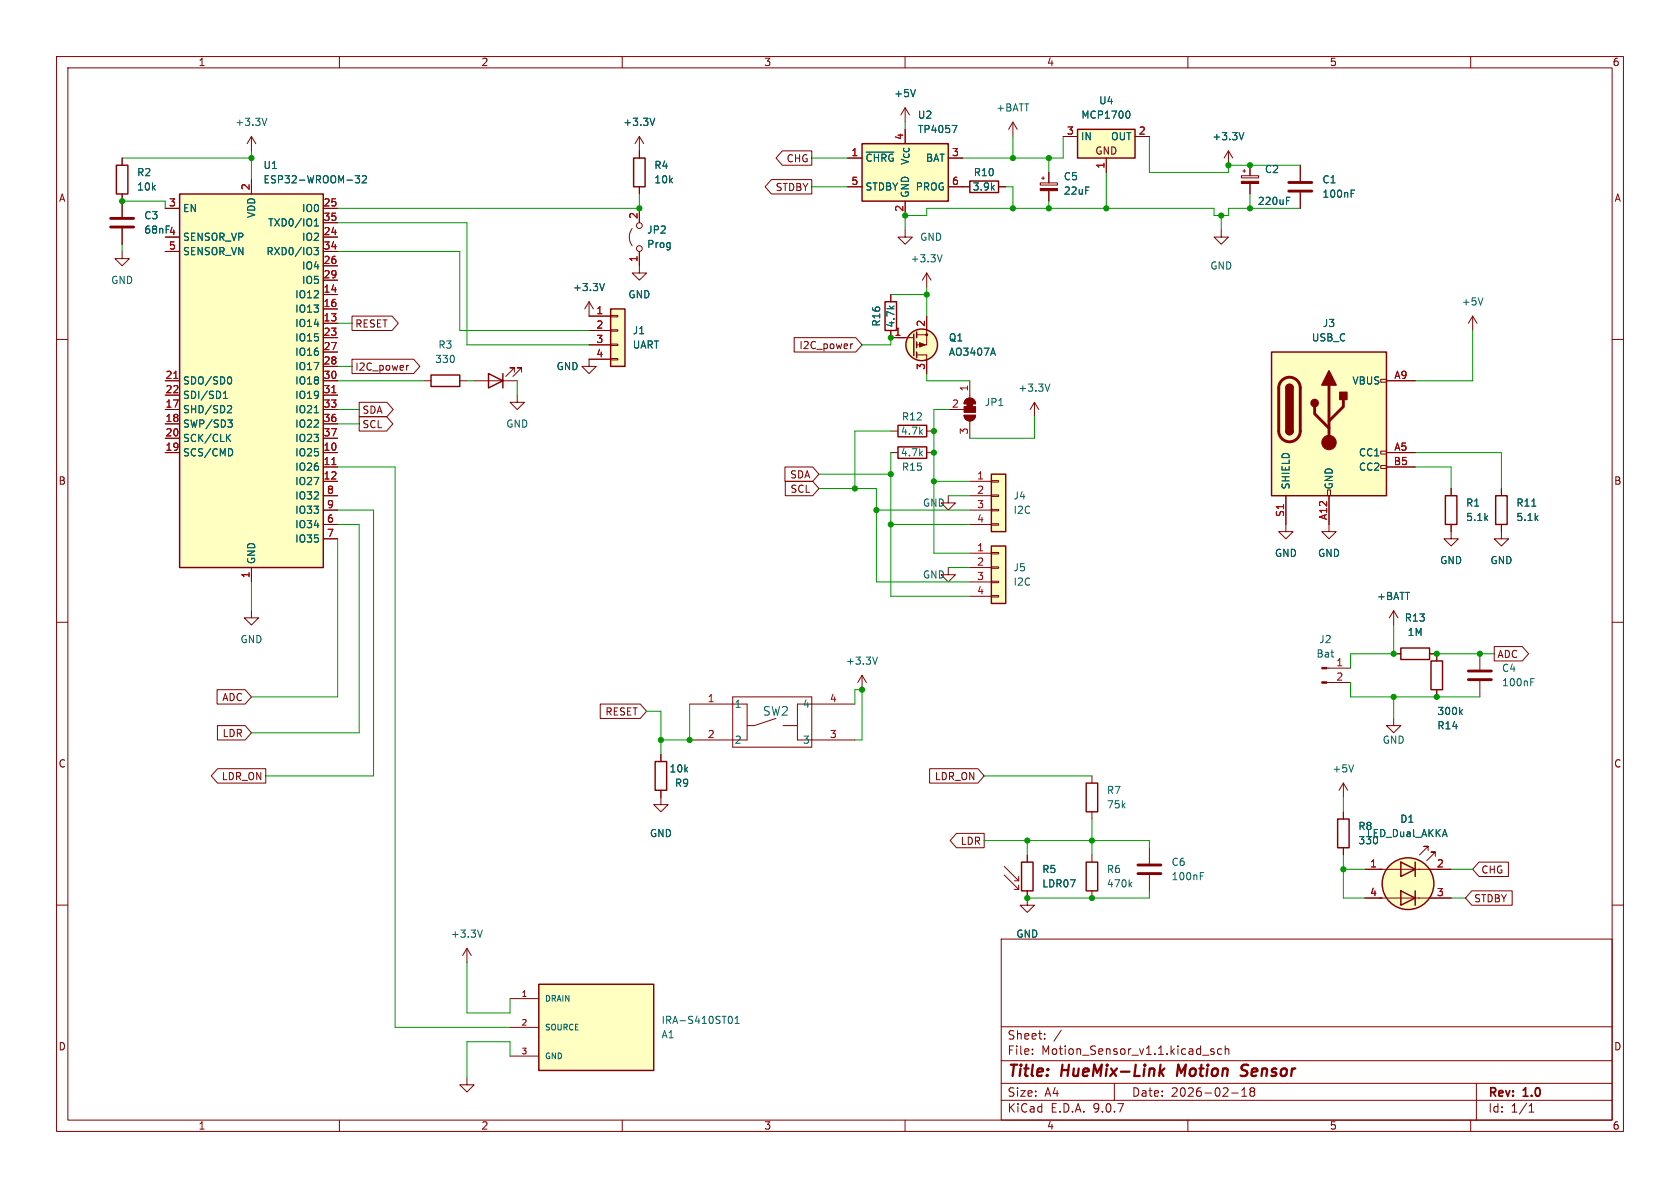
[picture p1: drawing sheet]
<svg xmlns="http://www.w3.org/2000/svg" width="297mm" height="210mm" viewBox="0 0 297 210" stroke-linecap="round" stroke-linejoin="round" font-family="sans-serif">
<g fill="none" stroke="#840000" stroke-width=".18">
<path d="M10 10h277v190h-277zM12 12h273v186h-273zM60 10v2M110 10v2M160 10v2M210 10v2M260 10v2M104.1 53.3l-.7 1.3M104.1 53.3l.8 1.3M104.1 53.3v2.6M113 47v1.3h1.3l-1.3 1.2-1.2-1.2h1.2M10 60h2"/>
<path d="M285 60h2M10 110h2M285 110h2M10 160h2M177 166h108v32h-108zM285 160h2M60 198v2M110 198v2M160 198v2M177 194.5h108M177 191.5h108M177 187.5h108"/>
<path d="M177 181.5h108M182.5 186.3v.1M182.5 185.5v.1M184.7 183.6v.1M184.7 182.8v.1M187.6 182.1l-1.3 2M197 191.5v3M210 198v2M212.6 186.5h1.1M214.6 185.5l-.4-.1-.2 .2 .1 .2 .5 .2v.3h-.6M216 185.5l-.5-.1-.3 .3v.4l.2 .2h.6M216.6 185.5l.2-.1 .4 .1v.9"/>
<path d="M216.6 184.9v1.5M217.7 193.2h1.2M219.5 193.8h.9M219.5 192.7l.5-.4v1.5M221.2 192.9l-.2 .3v.5l.2 .1 .5-.1 .1-.2-.1-.4-.2-.2M221.2 192.9l-.2-.2 .2-.4 .5 .1 .1 .2-.3 .3M221.2 192.9h.3M260 198v2M261 191.5v6.5M270.3 196.6h.9M270.3 195.5l.4-.4v1.5"/>
</g>
<path d="M205.2 189.4l.5 .8M205.8 188.9l-.8 .7M208.3 188.2l-.2 2M220.4 190a.85 .85 0 0 1-1.1 .1M220.4 188.2l-.7 .1a.46 .46 0 0 0-.2 .5 .46 .46 0 0 0 .3 .4l.6 .2" fill="none" stroke="#840000" stroke-width=".4"/>
<path d="M106.9 50.1l-.5 1.3" fill="none" stroke="#006464" stroke-width=".18"/>
<path d="M95.2 174h20.4v15.2h-20.4z" fill="#ffffc2"/>
<path d="M95.2 174h20.4v15.2h-20.4z" fill="none" stroke="#840000" stroke-width=".25"/>
<path d="M215.9 40.6v1.3h1.3l-1.3 1.3-1.3-1.3h1.3M90.2 176.5h5M90.2 181.6h5M90.2 186.7h5" fill="none" stroke="#840000" stroke-width=".18"/>
<path d="M128.9 179.7l.1-.1a.68 .68 0 0 1 .5 .7 .68 .68 0 0 1-.5 .6h-.1M130 180.9h.7M130 180l.3-.4v1.3" fill="none" stroke="#006464" stroke-width=".18"/>
<path d="M175.3 96.5h2.5v10.2h-2.5z" fill="#ffffc2"/>
<path d="M175.3 96.5h2.5v10.2h-2.5z" fill="none" stroke="#840000" stroke-width=".25"/>
<path d="M260.3 55.9l-.7 1.3M260.3 55.9l.8 1.3M260.3 55.9v2.5M171.4 97.8h3.9M175.3 97.7h1.2v.2h-1.2zM227.3 92.7v1.3h1.3l-1.3 1.3-1.2-1.3h1.2M171.4 100.3h3.9M171.4 102.9h3.9M171.4 105.4h3.9M175.3 100.2h1.2v.3h-1.2zM175.3 102.7h1.2v.3h-1.2zM175.3 105.3h1.2v.2h-1.2z" fill="none" stroke="#840000" stroke-width=".18"/>
<path d="M262.2 52.6l-.5 1.3" fill="none" stroke="#006464" stroke-width=".18"/>
<path d="M224.8 62.2h20.3v25.4h-20.3z" fill="#ffffc2"/>
<g fill="none" stroke="#840000" stroke-width=".18">
<path d="M219.5 31.1h3v.3h-3zM219.7 30.2h.5M220 30v.5M221 29.2v1.9M221 32.4v1.9M229.9 29.2v2.8M229.9 34v2.8M244.1 67.1h1v.5h-1zM244.1 79.8h1v.5h-1zM245.1 67.3h5.1M227.3 87.6v5.1M234.7 86.6h.5v1h-.5z"/>
<path d="M234.9 87.6v6.4h1.3l-1.3 1.3-1.2-1.3h1.2M244.1 82.3h1v.5h-1zM245.1 80h5.1M245.1 82.6h5.1M256.5 92.7v2.6h1.3l-1.3 1.2-1.2-1.2h1.2M256.5 86.4v1.2M265.4 92.7v2.6h1.3l-1.3 1.2-1.2-1.2h1.2M265.4 86.4v1.2"/>
</g>
<path d="M224.8 62.2h20.3v25.4h-20.3zM227.3 68.6a.64 .64 0 0 1 .7-.7 .64 .64 0 0 1 .6 .7M227.3 76.2a.64 .64 0 0 0 .7 .6 .64 .64 0 0 0 .6-.6M255.5 87.6h2.1v5.1h-2.1zM264.4 87.6h2v5.1h-2z" fill="none" stroke="#840000" stroke-width=".25"/>
<path d="M227.8 32.3h4.1M227.8 33.8h4.1M226.6 67.2a1.9 1.9 0 0 1 2.1-.4 1.9 1.9 0 0 1 1.2 1.8v7.6a1.91 1.91 0 0 1-1.9 1.9 1.91 1.91 0 0 1-1.9-1.9v-7.8l.1-.6zM232.4 71.9v1.3l2.5 2.5M234.9 68.1v10.1M237.5 70.6v1.3l-2.6 2.5" fill="none" stroke="#840000" stroke-width=".51"/>
<g fill="#840000" stroke="#840000" stroke-width=".25">
<path d="M227.3 68.6h1.3v7.6h-1.3z"/>
<path d="M227.5 68.1a.64 .64 0 0 1 .7-.1 .64 .64 0 0 1 .4 .6h-1.3z"/>
<path d="M227.3 76.2h1.3a.64 .64 0 0 1-.6 .6 .64 .64 0 0 1-.7-.6z"/>
<path d="M234.9 65.5l1.3 2.6h-2.5z"/>
<path d="M236.9 69.3h1.2v1.3h-1.2z"/>
<circle cx="232.4" cy="71.2" r=".63"/>
</g>
<g fill="#840000" stroke="#840000" stroke-width=".18">
<path d="M219.5 32.1h3v.3h-3z"/>
<circle cx="234.9" cy="78.2" r="1.27"/>
</g>
<path d="M227.4 35.5h.5M227.4 34.9h.6M238.9 34.2h.4M238.9 33.6h.6M270.8 89.5h.7" fill="none" stroke="#006464" stroke-width=".18"/>
<path d="M190.5 22.9h10.2v5h-10.2z" fill="#ffffc2"/>
<path d="M20.6 29.2h2v5.1h-2zM190.5 22.9h10.2v5h-10.2zM76.2 66.3h5.1v2h-5.1zM86.4 66l2.5 1.3-2.5 1.3zM88.9 66v2.6M158.7 75.2h5.1v2h-5.1zM158.7 79h5.1v2h-5.1z" fill="none" stroke="#840000" stroke-width=".25"/>
<g fill="none" stroke="#840000" stroke-width=".18">
<path d="M21.6 27.9v1.3M21.6 34.3v1.3M44.4 24.1l-.7 1.3M44.4 24.1l.8 1.3M44.4 24.1v2.6M183.9 32.3h3v.4h-3zM184.1 31.5h.6M184.4 31.2v.6M185.4 30.5v1.8M185.4 33.7v1.9M188 24.1h2.5M195.6 27.9v2.6"/>
<path d="M200.7 24.1h2.5M74.9 67.3h1.3M81.3 67.3h1.2M83.8 67.3h7.6M90.9 65.8v-.8h-.7h.7l-1.5 1.5M91.4 69.9v1.2h1.3l-1.3 1.3-1.2-1.3h1.2M92.2 65.8v-.8h-.8h.8l-1.5 1.5M104.1 63.5v1.3h1.3l-1.3 1.2-1.2-1.2h1.2M157.5 76.2h1.2M163.8 76.2h1.3M157.5 80h1.2M163.8 80h1.3"/>
</g>
<path d="M199.5 19.6a.79 .79 0 0 1 0 1.3M47.2 20.9l-.5 1.3" fill="none" stroke="#006464" stroke-width=".18"/>
<path d="M183.9 33.3h3v.4h-3z" fill="#840000" stroke="#840000" stroke-width=".18"/>
<path d="M31.7 34.3h25.4v66h-25.4z" fill="#ffffc2"/>
<g fill="none" stroke="#840000" stroke-width=".25">
<path d="M31.7 34.3h25.4v66h-25.4zM112 27.9h2v5.1h-2zM171.4 32h5.1v2h-5.1zM156.5 53.3h2v5.1h-2zM161.5 59.1v3.8M162.1 58.7v1M162.1 60.5v1M162.1 62.2v1M247.6 114.6h5.1v2h-5.1zM253 116.8h2v5.1h-2zM115.8 134.6h2.1v5.1h-2.1zM192 138.4h2.1v5.1h-2.1z"/>
<path d="M180.6 152.4h2v5.1h-2zM192 152.4h2.1v5.1h-2.1zM236.5 144.8h2v5.1h-2zM247.6 152.4l2.6 1.3-2.6 1.2zM247.6 157.5l2.6 1.3-2.6 1.2zM250.2 152.4v2.5M250.2 157.5v2.5"/>
<circle cx="162.9" cy="61" r="2.79"/>
<circle cx="248.9" cy="156.2" r="4.6"/>
</g>
<g fill="none" stroke="#840000" stroke-width=".18">
<path d="M160 19.1l-.7 1.2M160 19.1l.8 1.2M160 19.1v2.5M21.6 35.6v2.8M29.2 36.8h2.5M44.4 31.8v2.5M57.1 36.8h2.6M57.1 39.4h2.6M113 24.1v3.8M113 33v1.3M113 24.1l-.7 1.3M113 24.1l.8 1.3"/>
<path d="M170.2 33h1.2M176.5 33h1.3M179.1 21.6l-.8 1.3M179.1 21.6l.7 1.3M179.1 21.6v2.5M217.2 26.7l-.8 1.2M217.2 26.7l.7 1.2M217.2 26.7v2.5M21.6 44.5v1.2h1.3l-1.3 1.3-1.3-1.3h1.3M21.6 40.4v2.8M29.2 41.9h2.5M29.2 44.5h2.5"/>
<path d="M57.1 41.9h2.6M57.1 44.5h2.6M57.1 47h2.6M57.1 49.5h2.6M57.1 52.1h2.6M57.1 54.6h2.6M57.1 57.2h2.6M57.1 59.7h2.6M157.5 58.4v1.3h4M157.5 52.1v1.2M160 40.6v1.3h1.3l-1.3 1.3-1.3-1.3h1.3M162.1 59.2h1.7"/>
<path d="M163.8 55.9v5.1h-1.7M163.8 48.3l-.7 1.2M163.8 48.3l.8 1.2M163.8 48.3v2.5M29.2 67.3h2.5M29.2 69.9h2.5M29.2 72.4h2.5M29.2 74.9h2.5M29.2 77.5h2.5M57.1 67.3h2.6M57.1 69.9h2.6M57.1 72.4h2.6"/>
<path d="M57.1 74.9h2.6M57.1 77.5h2.6M57.1 62.2h2.6M57.1 64.8h2.6M162.1 62.7h1.7v3.3M29.2 80h2.5M57.1 80h2.6M57.1 82.6h2.6M57.1 85.1h2.6M57.1 87.6h2.6M57.1 90.2h2.6M57.1 92.7h2.6"/>
<path d="M57.1 95.3h2.6M167.6 87.6v1.3h1.3l-1.3 1.3-1.2-1.3h1.2M44.4 108v1.2h1.3l-1.3 1.3-1.2-1.3h1.2M44.4 100.3v2.6M152.4 119.4l-.8 1.3M152.4 119.4l.8 1.3M152.4 119.4v2.5M167.6 100.3v1.3h1.3l-1.3 1.3-1.2-1.3h1.2M234.5 118.1h4.3M246.4 108l-.8 1.2M246.4 108l.7 1.2M246.4 108v2.5"/>
<path d="M246.4 115.6h1.2M252.7 115.6h1.3v1.2M261.6 115.6v2.8M116.8 139.7v2.5h1.3l-1.3 1.3-1.2-1.3h1.2M116.8 133.4v1.2M121.9 124.5h10.2v6.3h-10.2M129.5 123.2h14v8.9h-14zM137.2 127l-3.9 1.3h-1.2M138.4 128.3h2.6M151.1 124.5h-10.1v6.3h10.1M193 137.2v1.2M234.5 120.7h4.3"/>
<path d="M237.5 138.4l-.8 1.3M237.5 138.4l.8 1.3M237.5 138.4v2.6M246.4 127v1.3h1.2l-1.2 1.2-1.3-1.2h1.3M254 121.9v1.3M261.6 120.4v2.8M177.5 153.2l2.6 2.5M177.5 154.7l2.6 2.5M179.3 155.7h.8M179.3 157.2h.8M180.1 154.9v.8M180.1 156.5v.7"/>
<path d="M181.6 157.5v2.5h1.3l-1.3 1.3-1.3-1.3h1.3M181.6 151.1v1.3M193 143.5v1.3M193 151.1v1.3M193 157.5v1.3M203.2 149.9v2.8M203.2 154.7v2.8M237.5 143.5v1.3M237.5 149.9v1.2M241.3 153.7h15.2M241.3 158.8h15.2M252.5 150.4v-.8h-.8h.8l-1.5 1.5"/>
<path d="M253.7 151.4v-.8h-.7h.7l-1.5 1.5M82.5 167.6l-.7 1.3M82.5 167.6l.8 1.3M82.5 167.6v2.6M82.5 190.5v1.3h1.3l-1.3 1.2-1.2-1.2h1.2"/>
</g>
<g fill="none" stroke="#006464" stroke-width=".18">
<path d="M161.8 15.8l-.4 1.3M55.6 39.9h.7M55.6 39l.3-.3v1.2M62.8 31.1h.8l-.4 .4 .3 .2v.5l-.2 .1-.5-.1M64.1 31.2l.4-.1 .3 .3-.8 .9h.8M115.8 20.9l-.5 1.3M219.9 23.4l-.4 1.3M55.5 43.8h.8l-.4 .4 .3 .2v.5l-.1 .1h-.5M166.6 45l-.5 1.3M39.5 70.4h.7M39.5 69.5l.4-.3v1.2M40.2 77.3l.6 .7"/>
<path d="M40.3 74.2h.8l-.5 .5 .4 .1 .1 .5-.3 .2h-.3M40.4 71.7l.4 .1 .1 .3-.7 .9h.7M40.5 66.6a.68 .68 0 0 1 .5 .7 .68 .68 0 0 1-.5 .6M40.8 76.8l-.8 .7M40.9 79.4l.2 .5-.2 .6M55.6 73h.7M175.6 61.5l.4 1.3M155.1 116.1l-.4 1.3M270.6 120h.6M239.3 135.2l-.4 1.3M258.2 125.8l.3 .5M258.5 125.5l-.5 .4"/>
<path d="M270.6 120.6h.4M199.7 156.3l.4 .5M200.1 155.9l-.5 .5M212.2 154.9h.4M212.2 154.2h.6M85.3 164.4l-.5 1.3"/>
</g>
<path d="M30.7 66.9h.7M58.7 69.4h.7M58.7 82.1h.7" fill="none" stroke="#a90000" stroke-width=".18"/>
<path d="M19.6 38.6h4M19.6 40.1h4M259.6 118.6h4.1M259.6 120.1h4.1M201.2 152.9h4M201.2 154.4h4" fill="none" stroke="#840000" stroke-width=".51"/>
<g fill="#ffffc2" stroke="#ffffc2" stroke-width=".18">
<circle cx="248.9" cy="156.2" r="4.6"/>
<circle cx="162.9" cy="61" r="2.79"/>
</g>
<g fill="#840000" stroke="#840000" stroke-width=".18">
<path d="M233.7 118h.8v.2h-.8z"/>
<path d="M233.7 120.5h.8v.3h-.8z"/>
<path d="M162.6 60.6l1 .4-1 .3z"/>
<circle cx="163.8" cy="59.2" r=".18"/>
</g>
<path d="M152.4 25.4h15.2v10.2h-15.2z" fill="#ffffc2"/>
<path d="M152.4 25.4h15.2v10.2h-15.2z" fill="none" stroke="#840000" stroke-width=".25"/>
<path d="M149.9 27.9h2.5M149.9 33h2.5M160 35.6v2.5M167.6 27.9h2.6M167.6 33h2.6" fill="none" stroke="#840000" stroke-width=".18"/>
<path d="M153.1 26.9h4.9M168.3 22.2h.9l-.6 1.2" fill="none" stroke="#006464" stroke-width=".18"/>
<path d="M107.9 54.6h2.6v10.2h-2.6z" fill="#ffffc2"/>
<path d="M107.9 54.6h2.6v10.2h-2.6z" fill="none" stroke="#840000" stroke-width=".25"/>
<g fill="none" stroke="#840000" stroke-width=".18">
<path d="M113 36.8v2.6M104.1 55.9h3.8M104.1 58.4h3.8M107.9 55.8h1.3v.2h-1.3zM107.9 58.3h1.3v.2h-1.3zM111.8 40.4a2.54 2.54 0 0 0 0 3M113 44.5v2.5M104.1 61h3.8M104.1 63.5h3.8M107.9 60.8h1.3v.3h-1.3zM107.9 63.4h1.3v.2h-1.3zM167.6 72.4h2.8"/>
<path d="M170.4 73.4h2.1a1.02 1.02 0 0 1-1.1 1 1.02 1.02 0 0 1-1-1zM170.7 70.7a1.02 1.02 0 0 1 1.1-.3 1.02 1.02 0 0 1 .7 1h-2.1zM171.4 67.3v3.1M171.4 74.4v3.1M182.9 71.1l-.8 1.3M182.9 71.1l.7 1.3M182.9 71.1v2.6"/>
<circle cx="113" cy="39.9" r=".51"/>
<circle cx="113" cy="43.9" r=".51"/>
</g>
<path d="M185.6 67.9l-.4 1.3" fill="none" stroke="#006464" stroke-width=".18"/>
<g fill="#840000" stroke="#840000" stroke-width=".18">
<path d="M170.9 71.4h1.1v.5h-1.1z"/>
<path d="M170.7 70.7a1.02 1.02 0 0 1 1.1-.3 1.02 1.02 0 0 1 .7 1h-2.1z"/>
<path d="M170.4 71.9h2.1v1h-2.1z"/>
<path d="M170.4 73.4h2.1a1.02 1.02 0 0 1-1.1 1 1.02 1.02 0 0 1-1-1z"/>
</g>
<path d="M175.3 83.8h2.5v10.2h-2.5z" fill="#ffffc2"/>
<path d="M175.3 83.8h2.5v10.2h-2.5z" fill="none" stroke="#840000" stroke-width=".25"/>
<g fill="none" stroke="#840000" stroke-width=".18">
<path d="M21.6 27.9v1.3M21.6 34.3v4.1M29.2 36.8h2.5M44.4 31.8v2.5M57.1 36.8h2.6M57.1 39.4h2.6M113 26.7v1.2M113 33v1.3M113 36.8v2.6M136.4 31.7h7.1v2.6h-7.1l-1.1-1.3zM138.3 26.7h5.2v2.5h-5.2l-1.1-1.3zM149.9 27.9h2.5"/>
<path d="M149.9 33h2.5M160 35.6v2.5M167.6 27.9h2.6M167.6 33h3.8M176.5 33h1.3M185.4 30.5v1.8M185.4 33.7v1.9M188 24.1h2.5M195.6 27.9v2.6M200.7 24.1h2.5M221 29.2v1.9M221 32.4v1.9"/>
<path d="M229.9 29.2v2.8M229.9 34v2.8M21.6 40.4v2.8M29.2 41.9h2.5M29.2 44.5h2.5M57.1 59.7h2.6M57.1 41.9h2.6M57.1 44.5h2.6M57.1 47h2.6M57.1 49.5h2.6M57.1 52.1h2.6M57.1 54.6h2.6"/>
<path d="M57.1 57.2h2.6M62.2 55.9h7.1l1.1 1.3-1.1 1.2h-7.1zM104.1 55.9h3.8M104.1 58.4h3.8M113 44.5v2.5M140.4 59.7h10.9l1.1 1.3-1.1 1.2h-10.9zM157.5 58.4v1.3h2.5M157.5 52.1v1.2M163.8 55.9v2.5M29.2 67.3h2.5M29.2 69.9h2.5M29.2 72.4h2.5"/>
<path d="M29.2 74.9h2.5M29.2 77.5h2.5M57.1 67.3h2.6M57.1 69.9h2.6M57.1 72.4h2.6M57.1 74.9h2.6M57.1 77.5h2.6M57.1 62.2h2.6M57.1 64.8h2.6M62.2 63.5h10.9l1.1 1.3-1.1 1.2h-10.9zM63.5 71.1h4.9l1.1 1.3-1.1 1.3h-4.9zM63.5 73.7h4.8l1.2 1.2-1.2 1.3h-4.8z"/>
<path d="M71.9 64.6v.8M72.2 64.6l-.3 .2M104.1 61h3.8M104.1 63.5h3.8M150.4 60.8v.8M150.7 60.8l-.3 .2M163.8 63.5v2.5M245.1 67.3h5.1M29.2 80h2.5M57.1 85.1h2.6M57.1 87.6h2.6M57.1 90.2h2.6"/>
<path d="M57.1 92.7h2.6M57.1 80h2.6M57.1 82.6h2.6M57.1 95.3h2.6M138.8 82.5h4.9l1.1 1.3-1.1 1.3h-4.9zM138.8 85.1h4.9l1.1 1.3-1.1 1.2h-4.9zM171.4 85.1h3.9M171.4 87.6h3.9M171.4 90.2h3.9M171.4 92.7h3.9M175.3 85h1.2v.2h-1.2zM175.3 87.5h1.2v.3h-1.2z"/>
<path d="M175.3 90h1.2v.3h-1.2zM175.3 92.6h1.2v.2h-1.2zM227.3 87.6v5.1M234.9 87.6v5.1M245.1 80h5.1M245.1 82.6h5.1M256.5 86.4v1.2M256.5 92.7v1.3M265.4 86.4v1.2M265.4 92.7v1.3M44.4 100.3v2.6M246.4 115.6h1.2"/>
<path d="M252.7 115.6h1.3v1.2M264.2 114.3h4.9l1.1 1.3-1.1 1.2h-4.9zM38.4 121.9h4.9l1.1 1.3-1.1 1.3h-4.9zM38.4 128.3h4.9l1.1 1.2-1.1 1.3h-4.9zM38.5 135.9h8.5v2.5h-8.5l-1.2-1.2zM106.1 124.5h7.1l1.1 1.2-1.1 1.3h-7.1zM116.8 133.4v1.2M116.8 139.7v1.3M164.3 135.9h8.6l1.1 1.3-1.1 1.2h-8.6zM254 121.9v1.3M169.1 147.3h4.9v2.6h-4.9l-1.1-1.3zM181.6 151.1v1.3"/>
<path d="M181.6 157.5v1.3M237.5 143.5v1.3M237.5 149.9v1.2M241.3 153.7h3M241.3 158.8h3M252.7 153.7h3.8M252.7 158.8h3.8M260.2 157.5h7.1v2.5h-7.1l-1.1-1.2zM261.5 152.4h5.2v2.5h-5.2l-1.2-1.2z"/>
</g>
<g fill="none" stroke="#009600" stroke-width=".18">
<path d="M21.6 27.9h22.8M21.6 35.6h7.6v1.2M44.4 26.7v5.1M59.7 39.4h22.8v21.6h21.6M113 34.3v2.5h-53.3M143.5 33h6.4M143.5 27.9h6.4M160 21.6v1.3M177.8 33h1.3v3.8M179.1 24.1v3.8M185.4 27.9v2.6M185.4 35.6v1.2"/>
<path d="M188 24.1v3.8h-17.8M195.6 30.5v6.3M203.2 24.1v6.4h14v-1.3h12.7M215.9 38.1v2.5M221 34.3v2.5M229.9 36.8h-12.7v1.3h-2.6v-1.3h-50.8v1.3h-3.8v2.5M21.6 43.2v1.3M59.7 57.2h2.5M59.7 44.5h21.6v13.9h22.8M157.5 59.7v1.3h-5.1M157.5 52.1h6.3M163.8 50.8v5.1"/>
<path d="M260.3 58.4v8.9h-10.1M59.7 72.4h3.8M59.7 67.3h15.2M59.7 64.8h2.5M59.7 74.9h3.8M82.5 67.3h1.3M91.4 67.3v2.6M157.5 76.2h-6.4v10.2M163.8 66v1.3h7.6M167.6 72.4h-2.5v25.4h6.3M182.9 73.7v3.8h-11.5M59.7 92.7h3.8v36.8h-19.1"/>
<path d="M59.7 90.2h6.3v47h-19M59.7 95.3v27.9h-15.3M59.7 82.6h10.1v99h20.4M144.8 86.4h10.1v16.5h16.5M144.8 83.8h12.7M154.9 90.2h16.5M157.5 80v25.4h13.9M157.5 92.7h13.9M165.1 85.1h6.3M167.6 87.6h3.8M250.2 82.6h6.3v3.8M250.2 80h15.2v6.4"/>
<path d="M44.4 102.9v5.1M167.6 100.3h3.8M246.4 110.5v5.1h-7.6v2.5M254 115.6h10.2M114.3 125.7h2.5v7.7M121.9 124.5v6.3h-5.1M151.1 124.5v-2.6h1.3v8.9h-1.3M174 137.2h19M238.8 120.7v2.5h22.8M246.4 123.2v3.8M174 148.6h29.2v1.3M181.6 148.6v2.5"/>
<path d="M193 144.8v6.3M203.2 157.5v1.3h-21.6M237.5 141v2.5M237.5 151.1v7.7h3.8M237.5 153.7h3.8M256.5 153.7h3.8M256.5 158.8h2.6M82.5 170.2v8.9h7.7v-2.6M90.2 186.7v-2.5h-7.7v6.3"/>
</g>
<g fill="none" stroke="#006464" stroke-width=".18">
<path d="M161.8 15.8l-.4 1.3M199.5 19.6a.79 .79 0 0 1 0 1.3M55.6 39.9h.7M55.6 39l.3-.3v1.2M62.8 31.1h.8l-.4 .4 .3 .2v.5l-.2 .1-.5-.1M64.1 31.2l.4-.1 .3 .3-.8 .9h.8M115.8 20.9l-.5 1.3M153.1 26.9h4.9M168.3 22.2h.9l-.6 1.2M219.9 23.4l-.4 1.3M227.4 35.5h.5M227.4 34.9h.6"/>
<path d="M238.9 34.2h.4M238.9 33.6h.6M55.5 43.8h.8l-.4 .4 .3 .2v.5l-.1 .1h-.5M106.9 50.1l-.5 1.3M39.5 70.4h.7M39.5 69.5l.4-.3v1.2M40.2 77.3l.6 .7M40.3 74.2h.8l-.5 .5 .4 .1 .1 .5-.3 .2h-.3M40.4 71.7l.4 .1 .1 .3-.7 .9h.7M40.5 66.6a.68 .68 0 0 1 .5 .7 .68 .68 0 0 1-.5 .6M40.8 76.8l-.8 .7M40.9 79.4l.2 .5-.2 .6"/>
<path d="M55.6 73h.7M175.6 61.5l.4 1.3M270.8 89.5h.7M258.2 125.8l.3 .5M258.5 125.5l-.5 .4"/>
</g>
<path d="M30.7 66.9h.7M58.7 69.4h.7M58.7 82.1h.7" fill="none" stroke="#a90000" stroke-width=".18"/>
<g fill="#009600" stroke="#009600" stroke-width=".18">
<circle cx="215.9" cy="38.1" r=".46"/>
<circle cx="195.6" cy="36.8" r=".46"/>
<circle cx="217.2" cy="29.2" r=".46"/>
<circle cx="221" cy="29.2" r=".46"/>
<circle cx="221" cy="36.8" r=".46"/>
<circle cx="165.1" cy="76.2" r=".46"/>
<circle cx="165.1" cy="80" r=".46"/>
<circle cx="154.9" cy="90.2" r=".46"/>
<circle cx="157.5" cy="83.8" r=".46"/>
<circle cx="165.1" cy="85.1" r=".46"/>
<circle cx="151.1" cy="86.4" r=".46"/>
<circle cx="116.8" cy="130.8" r=".46"/>
<circle cx="121.9" cy="130.8" r=".46"/>
<circle cx="152.4" cy="121.9" r=".46"/>
<circle cx="157.5" cy="92.7" r=".46"/>
<circle cx="185.4" cy="36.8" r=".46"/>
<circle cx="113" cy="36.8" r=".46"/>
<circle cx="179.1" cy="36.8" r=".46"/>
<circle cx="179.1" cy="27.9" r=".46"/>
<circle cx="185.4" cy="27.9" r=".46"/>
<circle cx="163.8" cy="52.1" r=".46"/>
<circle cx="157.5" cy="59.7" r=".46"/>
<circle cx="160" cy="38.1" r=".46"/>
<circle cx="261.6" cy="115.6" r=".46"/>
<circle cx="254" cy="123.2" r=".46"/>
<circle cx="254" cy="115.6" r=".46"/>
<circle cx="237.5" cy="153.7" r=".46"/>
<circle cx="246.4" cy="115.6" r=".46"/>
<circle cx="246.4" cy="123.2" r=".46"/>
<circle cx="193" cy="148.6" r=".46"/>
<circle cx="193" cy="158.8" r=".46"/>
<circle cx="181.6" cy="158.8" r=".46"/>
<circle cx="181.6" cy="148.6" r=".46"/>
<circle cx="21.6" cy="35.6" r=".46"/>
<circle cx="44.4" cy="27.9" r=".46"/>
</g>
<g font-size="2.8" fill="#840000">
<text x="178" y="190.9">Title:</text>
<text x="187.7" y="190.9">HueMix-Link</text>
<text x="208.9" y="190.9">Motion</text>
<text x="221.1" y="190.9">Sensor</text>
</g>
<text font-size="2.1" fill="#006464" x="134.8" y="126.7">SW2</text>
<g font-size="2.1" fill="#840000">
<text x="178" y="184">Sheet:</text>
<text x="178" y="186.7">File:</text>
<text x="184.1" y="186.7">Motion_Sensor_v1.1.kicad_sch</text>
<text x="178" y="196.9">KiCad</text>
<text x="178" y="194.1">Size:</text>
<text x="184.7" y="194.1">A4</text>
<text x="185.7" y="196.9">E.D.A.</text>
<text x="193.3" y="196.9">9.0.7</text>
<text x="200" y="194.1">Date:</text>
<text x="207" y="194.1">2026-02-18</text>
<text x="263" y="194.3">Rev:</text>
<text x="263" y="196.9">Id:</text>
<text x="267.1" y="196.9">1/1</text>
<text x="269.4" y="194.3">1.0</text>
</g>
<g font-size="1.8" fill="#840000">
<text x="35" y="11.9">1</text>
<text x="85" y="11.9">2</text>
<text x="135" y="11.9">3</text>
<text x="185" y="11.9">4</text>
<text x="235" y="11.9">5</text>
<text x="285" y="11.9">6</text>
<text x="139" y="28.9">CHG</text>
<text x="193.5" y="27.5">GND</text>
<text x="10.3" y="35.9">A</text>
<text x="137" y="34">STDBY</text>
<text x="285.3" y="35.9">A</text>
<text x="62.7" y="58.1">RESET</text>
<text x="62.7" y="65.7">I2C_power</text>
<text x="141.2" y="61.9">I2C_power</text>
<text x="64" y="73.3">SDA</text>
<text x="64" y="75.9">SCL</text>
<text x="10.3" y="85.9">B</text>
<text x="139.6" y="84.8">SDA</text>
<text x="139.6" y="87.3">SCL</text>
<text x="285.3" y="85.9">B</text>
<text x="264.6" y="116.5">ADC</text>
<text x="39.2" y="124.1">ADC</text>
<text x="39.2" y="130.5">LDR</text>
<text x="106.9" y="126.7">RESET</text>
<text x="10.3" y="135.9">C</text>
<text x="285.3" y="135.9">C</text>
<text x="39.1" y="138.1">LDR_ON</text>
<text x="165.2" y="138.1">LDR_ON</text>
<text x="169.7" y="149.5">LDR</text>
<text x="261.8" y="154.6">CHG</text>
<text x="260.5" y="159.7">STDBY</text>
<text x="10.3" y="185.9">D</text>
<text x="285.3" y="185.9">D</text>
<text x="35" y="199.9">1</text>
<text x="85" y="199.9">2</text>
<text x="135" y="199.9">3</text>
<text x="185" y="199.9">4</text>
<text x="235" y="199.9">5</text>
<text x="285" y="199.9">6</text>
</g>
<g font-size="1.8" fill="#006464">
<text x="158" y="17.4">+5V</text>
<text x="41.5" y="22.5">+3.3V</text>
<text x="110.1" y="22.5">+3.3V</text>
<text x="162.2" y="21.2">U2</text>
<text x="162.2" y="23.7">TP4057</text>
<text x="176" y="19.9">+BATT</text>
<text x="191.1" y="21.2">MCP1700</text>
<text x="194.2" y="18.6">U4</text>
<text x="152.9" y="28.8">~{CHRG}</text>
<text x="160.9" y="29.3" transform="rotate(-90 160.9 29.3)">V_{CC}</text>
<text x="163.6" y="28.8">BAT</text>
<text x="191" y="25">IN</text>
<text x="196.3" y="25">OUT</text>
<text x="214.2" y="25">+3.3V</text>
<text x="24.1" y="31.3">R2</text>
<text x="24.1" y="33.9">10k</text>
<text x="46.5" y="32.6">ESP32-WROOM-32</text>
<text x="46.5" y="30.1">U1</text>
<text x="115.6" y="30.1">R4</text>
<text x="115.6" y="32.6">10k</text>
<text x="152.9" y="33.9">STDBY</text>
<text x="160.9" y="35.1" transform="rotate(-90 160.9 35.1)">GND</text>
<text x="161.8" y="33.9">PROG</text>
<text x="171.9" y="33.9">3.9k</text>
<text x="172" y="31.3">R10</text>
<text x="188" y="32.1">C5</text>
<text x="188" y="34.6">22uF</text>
<text x="223.5" y="30.8">C2</text>
<text x="233.7" y="32.6">C1</text>
<text x="233.7" y="35.2">100nF</text>
<text x="25.4" y="39">C3</text>
<text x="32.3" y="37.7">EN</text>
<text x="45.3" y="38.6" transform="rotate(-90 45.3 38.6)">VDD</text>
<text x="47.3" y="40.2">TXD0/IO1</text>
<text x="53.3" y="37.7">IO0</text>
<text x="114.3" y="41.5">JP2</text>
<text x="222.3" y="36.4">220uF</text>
<text x="32.3" y="42.8">SENSOR_VP</text>
<text x="32.3" y="45.3">SENSOR_VN</text>
<text x="47" y="45.3">RXD0/IO3</text>
<text x="53.3" y="42.8">IO2</text>
<text x="53.3" y="47.9">IO4</text>
<text x="114.3" y="44">Prog</text>
<text x="160.9" y="46.6">+3.3V</text>
<text x="162.6" y="42.8">GND</text>
<text x="213.9" y="47.9">GND</text>
<text x="19.6" y="50.4">GND</text>
<text x="52.1" y="52.9">IO12</text>
<text x="53.3" y="50.4">IO5</text>
<text x="101.2" y="51.7">+3.3V</text>
<text x="111" y="52.9">GND</text>
<text x="52.1" y="55.5">IO13</text>
<text x="52.1" y="58">IO14</text>
<text x="111.8" y="59.3">J1</text>
<text x="155.8" y="57.8" transform="rotate(-90 155.8 57.8)">R16</text>
<text x="158.3" y="58" transform="rotate(-90 158.3 58)">4.7k</text>
<text x="233.8" y="58">J3</text>
<text x="258.3" y="54.2">+5V</text>
<text x="52.1" y="60.6">IO15</text>
<text x="52.1" y="63.1">IO16</text>
<text x="52.1" y="65.6">IO17</text>
<text x="76.8" y="64.4">330</text>
<text x="77.4" y="61.8">R3</text>
<text x="98.3" y="65.6">GND</text>
<text x="111.8" y="61.8">UART</text>
<text x="167.6" y="63.1">AO3407A</text>
<text x="167.6" y="60.6">Q1</text>
<text x="231.8" y="60.6">USB_C</text>
<text x="32.3" y="68.2">SDO/SD0</text>
<text x="32.3" y="70.7">SDI/SD1</text>
<text x="52.1" y="68.2">IO18</text>
<text x="52.1" y="70.7">IO19</text>
<text x="174" y="72">JP1</text>
<text x="179.9" y="69.4">+3.3V</text>
<text x="239" y="68.2">VBUS</text>
<text x="32.3" y="73.3">SHD/SD2</text>
<text x="32.3" y="75.8">SWP/SD3</text>
<text x="52.1" y="73.3">IO21</text>
<text x="52.1" y="75.8">IO22</text>
<text x="89.4" y="75.8">GND</text>
<text x="159.2" y="77.1">4.7k</text>
<text x="159.3" y="74.5">R12</text>
<text x="32.3" y="78.3">SCK/CLK</text>
<text x="32.3" y="80.9">SCS/CMD</text>
<text x="52.1" y="78.3">IO23</text>
<text x="52.1" y="80.9">IO25</text>
<text x="52.1" y="83.4">IO26</text>
<text x="159.2" y="80.9">4.7k</text>
<text x="159.3" y="83.4">R15</text>
<text x="240.1" y="80.9">CC1</text>
<text x="240.1" y="83.4">CC2</text>
<text x="52.1" y="86">IO27</text>
<text x="52.1" y="88.5">IO32</text>
<text x="163.1" y="89.8">GND</text>
<text x="179.1" y="88.5">J4</text>
<text x="228.2" y="86.6" transform="rotate(-90 228.2 86.6)">SHIELD</text>
<text x="235.8" y="86.6" transform="rotate(-90 235.8 86.6)">GND</text>
<text x="259.1" y="89.8">R1</text>
<text x="268" y="89.8">R11</text>
<text x="52.1" y="91">IO33</text>
<text x="52.1" y="93.6">IO34</text>
<text x="179.1" y="91">I2C</text>
<text x="259.1" y="92.3">5.1k</text>
<text x="268" y="92.3">5.1k</text>
<text x="45.3" y="99.8" transform="rotate(-90 45.3 99.8)">GND</text>
<text x="52.1" y="96.1">IO35</text>
<text x="179.1" y="101.2">J5</text>
<text x="225.3" y="98.7">GND</text>
<text x="232.9" y="98.7">GND</text>
<text x="254.5" y="99.9">GND</text>
<text x="263.4" y="99.9">GND</text>
<text x="163.1" y="102.5">GND</text>
<text x="179.1" y="103.7">I2C</text>
<text x="243.3" y="106.3">+BATT</text>
<text x="42.4" y="113.9">GND</text>
<text x="233.1" y="113.9">J2</text>
<text x="248.2" y="110.1">R13</text>
<text x="248.8" y="112.6">1M</text>
<text x="149.5" y="117.7">+3.3V</text>
<text x="232.6" y="116.4">Bat</text>
<text x="265.4" y="119">C4</text>
<text x="129.8" y="125.3">1</text>
<text x="141.8" y="125.3">4</text>
<text x="265.4" y="121.5">100nF</text>
<text x="129.8" y="131.7">2</text>
<text x="141.8" y="131.7">3</text>
<text x="244.3" y="131.7">GND</text>
<text x="254" y="129.1">R14</text>
<text x="254" y="126.6">300k</text>
<text x="118.3" y="136.8">10k</text>
<text x="235.5" y="136.8">+5V</text>
<text x="119.2" y="139.3">R9</text>
<text x="195.6" y="140.6">R7</text>
<text x="195.6" y="143.1">75k</text>
<text x="114.8" y="148.2">GND</text>
<text x="240" y="146.9">R8</text>
<text x="240" y="149.5">330</text>
<text x="241.5" y="148.2">LED_Dual_AKKA</text>
<text x="247.5" y="145.6">D1</text>
<text x="184.2" y="154.5">R5</text>
<text x="195.6" y="154.5">R6</text>
<text x="207" y="153.3">C6</text>
<text x="207" y="155.8">100nF</text>
<text x="184.2" y="157.1">LDR07</text>
<text x="195.6" y="157.1">470k</text>
<text x="79.6" y="166">+3.3V</text>
<text x="179.6" y="166">GND</text>
<text x="116.8" y="183.7">A1</text>
<text x="116.8" y="181.2">IRA-S410ST01</text>
</g>
<g font-size="1.8" fill="#a90000">
<text x="188.5" y="23.9">3</text>
<text x="201.2" y="23.9">2</text>
<text x="150.4" y="27.7">1</text>
<text x="159.8" y="24.8" transform="rotate(-90 159.8 24.8)">4</text>
<text x="168.2" y="27.7">3</text>
<text x="195.3" y="29.9" transform="rotate(-90 195.3 29.9)">1</text>
<text x="44.2" y="33.7" transform="rotate(-90 44.2 33.7)">2</text>
<text x="150.4" y="32.8">5</text>
<text x="168.2" y="32.8">6</text>
<text x="25.4" y="41.5">68nF 4</text>
<text x="29.8" y="36.6">3</text>
<text x="57.1" y="36.6">25</text>
<text x="57.1" y="39.1">35</text>
<text x="57.1" y="41.7">24</text>
<text x="112.8" y="38.8" transform="rotate(-90 112.8 38.8)">2</text>
<text x="159.8" y="37.5" transform="rotate(-90 159.8 37.5)">2</text>
<text x="29.8" y="44.2">5</text>
<text x="57.1" y="44.2">34</text>
<text x="57.1" y="46.7">26</text>
<text x="112.8" y="46.4" transform="rotate(-90 112.8 46.4)">1</text>
<text x="57.1" y="49.3">29</text>
<text x="57.1" y="51.8">14</text>
<text x="57.1" y="54.4">16</text>
<text x="57.1" y="56.9">13</text>
<text x="57.1" y="59.4">23</text>
<text x="105.3" y="55.6">1</text>
<text x="105.3" y="58.2">2</text>
<text x="158" y="59.4">1</text>
<text x="163.6" y="57.9" transform="rotate(-90 163.6 57.9)">2</text>
<text x="57.1" y="62">27</text>
<text x="57.1" y="64.5">28</text>
<text x="105.3" y="60.7">3</text>
<text x="105.3" y="63.2">4</text>
<text x="163.6" y="65.5" transform="rotate(-90 163.6 65.5)">3</text>
<text x="29.2" y="67.1">21</text>
<text x="29.2" y="69.6">22</text>
<text x="57.1" y="67.1">30</text>
<text x="57.1" y="69.6">31</text>
<text x="171.2" y="69.3" transform="rotate(-90 171.2 69.3)">1</text>
<text x="246.4" y="67.1">A9</text>
<text x="29.2" y="72.1">17</text>
<text x="29.2" y="74.7">18</text>
<text x="29.2" y="77.2">20</text>
<text x="57.1" y="72.1">33</text>
<text x="57.1" y="74.7">36</text>
<text x="57.1" y="77.2">37</text>
<text x="168.2" y="72.1">2</text>
<text x="171.2" y="76.9" transform="rotate(-90 171.2 76.9)">3</text>
<text x="29.2" y="79.8">19</text>
<text x="57.1" y="79.8">10</text>
<text x="57.1" y="82.3">11</text>
<text x="246.3" y="82.3">B5</text>
<text x="246.4" y="79.8">A5</text>
<text x="57.1" y="84.8">12</text>
<text x="57.7" y="87.4">8</text>
<text x="57.7" y="89.9">9</text>
<text x="172.6" y="84.8">1</text>
<text x="172.6" y="87.4">2</text>
<text x="172.6" y="89.9">3</text>
<text x="57.7" y="92.5">6</text>
<text x="57.7" y="95">7</text>
<text x="172.6" y="92.5">4</text>
<text x="227.1" y="91.5" transform="rotate(-90 227.1 91.5)">S1</text>
<text x="234.7" y="92" transform="rotate(-90 234.7 92)">A12</text>
<text x="172.6" y="97.5">1</text>
<text x="172.6" y="100.1">2</text>
<text x="44.2" y="102.3" transform="rotate(-90 44.2 102.3)">1</text>
<text x="172.6" y="102.6">3</text>
<text x="172.6" y="105.2">4</text>
<text x="236.1" y="117.9">1</text>
<text x="125" y="124.2">1</text>
<text x="146.6" y="124.2">4</text>
<text x="236.1" y="120.4">2</text>
<text x="125" y="130.6">2</text>
<text x="146.6" y="130.6">3</text>
<text x="242.1" y="153.4">1</text>
<text x="253.9" y="153.4">2</text>
<text x="242.1" y="158.5">4</text>
<text x="253.9" y="158.5">3</text>
</g>
<g font-size="1.4" fill="#a90000">
<text x="92.1" y="176.3">1</text>
<text x="92.1" y="181.4">2</text>
<text x="92.1" y="186.4">3</text>
</g>
<g font-size="1.4" fill="#006464">
<text x="96.3" y="177.3">DRAIN</text>
<text x="96.3" y="182.3">SOURCE</text>
<text x="96.3" y="187.4">GND</text>
</g>
</svg>
